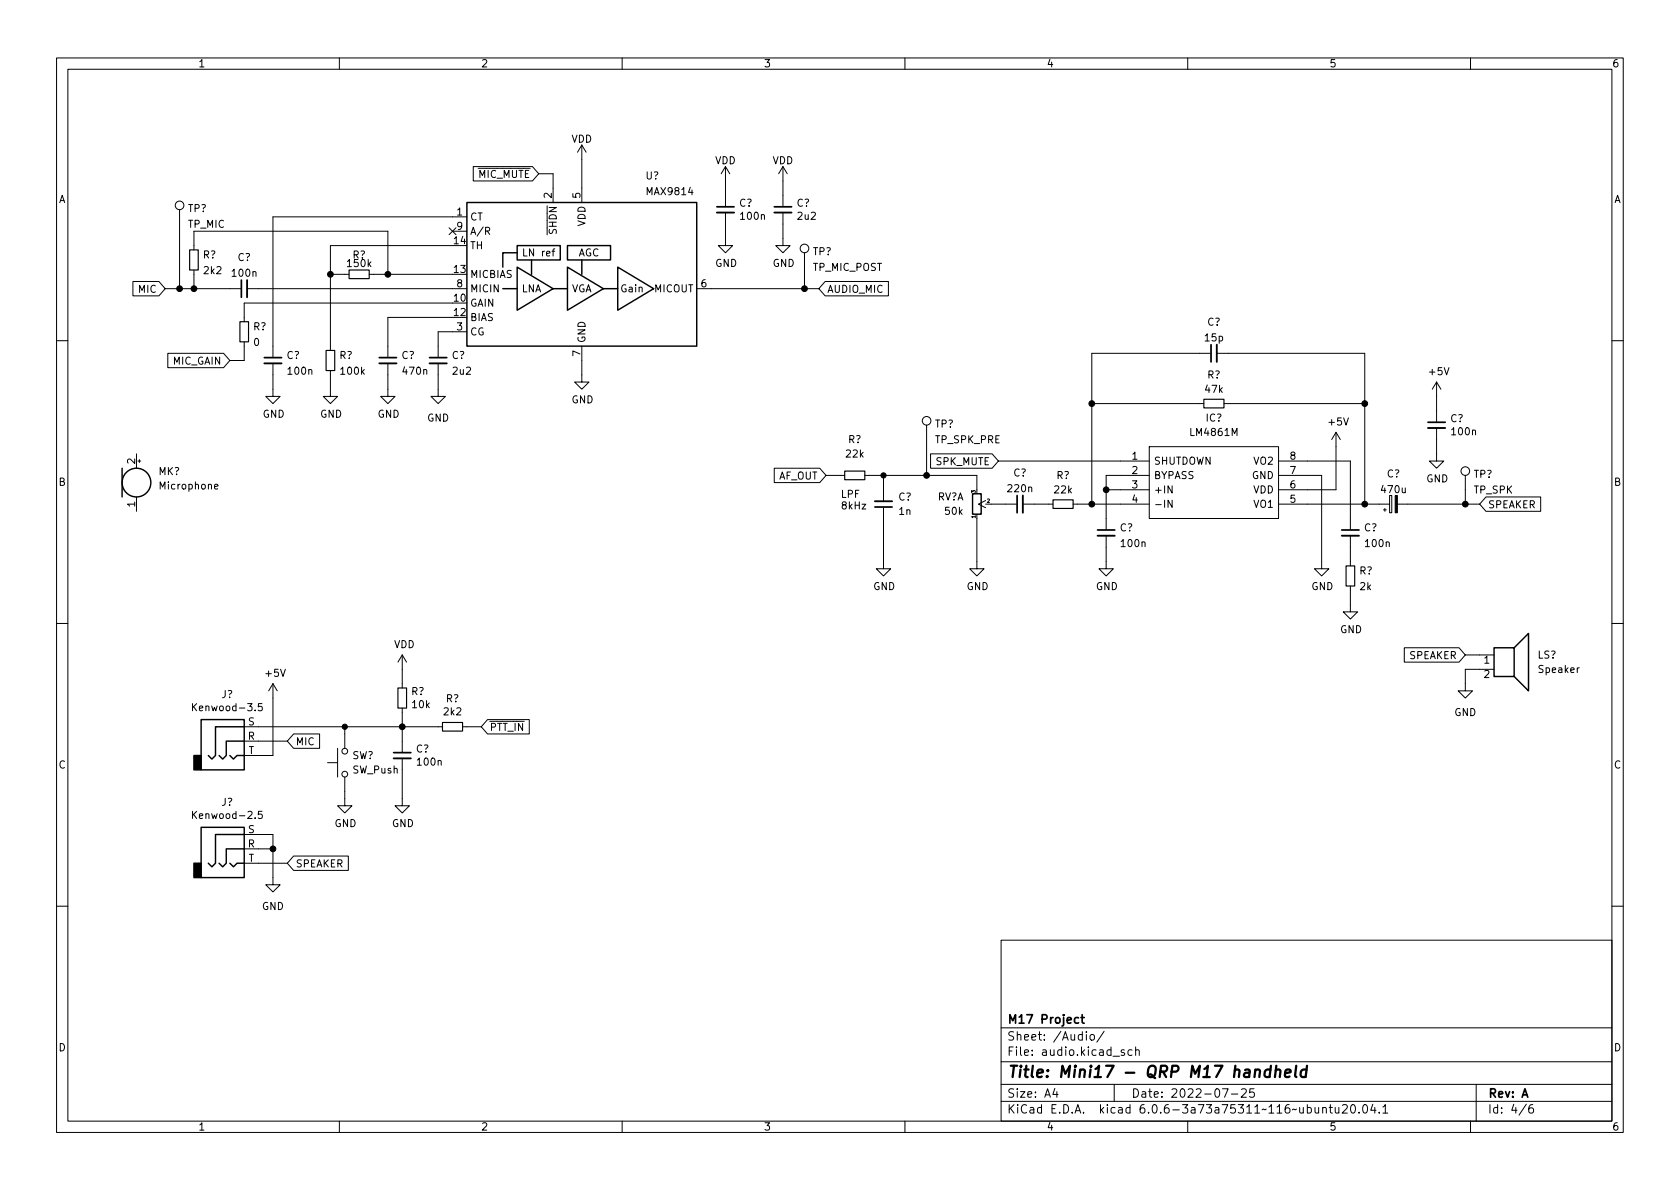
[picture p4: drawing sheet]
<svg xmlns="http://www.w3.org/2000/svg" width="297mm" height="210mm" viewBox="0 0 297 210" stroke-linecap="round" stroke-linejoin="round" font-family="sans-serif">
<g fill="none" stroke="#000" stroke-width=".18">
<path d="M10 10.2h277v190.1h-277zM12 12.2h273v186.1h-273zM60 10.2v2M110 10.2v2M160 10.2v2M210 10.2v2M260 10.2v2M31.7 37.1v13.9M82.5 38.3h-34.2v24.8M83.7 29.5h10.4l1.1 1.2-1.1 1.3h-10.4zM95.2 30.7h2.6v5.1M102.9 25.6l-.8 1.3"/>
<path d="M102.9 25.6v10.2M102.9 25.6l.7 1.3M128.3 37.6v5.8h1.2l-1.2 1.3-1.3-1.3h1.3M128.3 29.5l-.8 1.2M128.3 29.5v6.9M128.3 29.5l.7 1.2M138.4 37.6v5.8h1.3l-1.3 1.3-1.2-1.3h1.2M138.4 29.5l-.7 1.2M138.4 29.5v6.9M138.4 29.5l.8 1.2M23.5 49.8h4.6l1.1 1.2-1.1 1.3h-4.6zM29.2 51h13.3"/>
<path d="M34.3 44.2v-3.3h34.3v7.6M34.3 47.7v3.3M43.7 51h38.8M58.4 48.5h3.3M65.3 48.5h14.7M79.4 40.3l1.2 1.2M80 40.9h2.5M80 56.1h-11.4v7M80 43.4h-21.6v18.6M80 53.6h-36.8v3.3M80.6 40.3l-1.2 1.2M82.5 58.7h-5v4.4"/>
<path d="M85.9 40.9l.6-.1 .1-.2-.1-.3-.6-.1v1.3M86.2 40.9l.4 .6M123.2 51h21.6M142.2 44.7v6.3M145.9 49.8h11.2v2.5h-11.2l-1.1-1.3zM10 60.2h2M29.7 62.5h9.8l1.1 1.2-1.1 1.3h-9.8zM43.2 60.4v3.3h-2.6M48.3 64.3v5.8h1.2l-1.2 1.3-1.3-1.3h1.3M58.4 65.5v4.6h1.3l-1.3 1.3-1.3-1.3h1.3M68.6 64.3v5.8h1.2l-1.2 1.3-1.3-1.3h1.3M77.5 64.3v5.8h1.2l-1.2 1.3-1.3-1.3h1.3"/>
<path d="M102.9 61.2v6.4h1.2l-1.2 1.2-1.3-1.2h1.3M163.8 75.2v8.9M193 71.4h19.9M203.2 79h22.9v12.7h-22.9zM214 62.5h-21v26.6M215.1 62.5h26.2v26.6M216.4 71.4h24.9M236.2 76.4v10.2h-10.1M236.2 76.4l-.7 1.3M236.2 76.4l.8 1.3M254 75.7v5.8h1.3l-1.3 1.3-1.3-1.3h1.3M254 67.6v6.9"/>
<path d="M254 67.6l-.8 1.2M254 67.6l.8 1.2M285 60.2h2M24.1 80.3v2.5M24.1 87.9v2.5M24.4 81.5h.5M24.6 81.3v.5M37.9 86.1l.6-.2v-.2l-.4-.1-.2 .2 .1 .6h.5M136.9 82.8h8l1.1 1.3-1.1 1.2h-8zM146 84.1h3.4M152.9 84.1h19.8v2.5M156.2 89.8v10.8h1.3l-1.3 1.2-1.3-1.2h1.3"/>
<path d="M156.2 84.1v4.5M164.5 80.3h10.9l1.1 1.2-1.1 1.3h-10.9zM172.7 91.7v8.9h1.3l-1.3 1.2-1.3-1.2h1.3M174.3 88.5l-1.3 .6 1.3 .7M175.3 89.1h4.4M176.5 81.5h26.7M180.8 89.1h5.4M189.7 89.1h13.5M195.6 94.7v5.9h1.2l-1.2 1.2-1.3-1.2h1.3M195.6 86.6h7.6M203.2 84.1h-7.6v9.5M207.2 88.5v1.2l-.7-1.2v1.2"/>
<path d="M226.1 84.1h7.6v16.5h1.2l-1.2 1.2-1.3-1.2h1.3M226.1 81.5h12.7v12.1M226.1 89.1h19.6M238.8 94.7v5.4M244.6 90.2h.5M244.9 89.9v.5M245.7 87.6h.4v3.1h-.4zM247.1 89.1h14.5M259.1 84.1v5M262.7 87.9h9.7v2.5h-9.7l-1.1-1.3zM10 110.2h2M71.1 115.8v5.9"/>
<path d="M71.1 115.8l-.7 1.3M71.1 115.8l.8 1.3M238.8 103.6v4.6h1.2l-1.2 1.3-1.3-1.3h1.3M248.3 114.5h9.7l1.1 1.3-1.1 1.3h-9.7zM259.1 115.8h5.1M264.2 118.4h-5.1v3.8h1.2l-1.2 1.2-1.3-1.2h1.3M285 110.2h2M34 124.4v1.3M34.8 124.4l-.8 .7M43.2 131.1h7.6M43.2 128.5h35M46.3 124.4h-.6v.6l.1-.1 .5 .1 .1 .1-.1 .5-.2 .1-.4-.1"/>
<path d="M48.3 120.9v12.7h-5.1M48.3 120.9l-.8 1.3M48.3 120.9l.7 1.3M51.9 129.8h4.6v2.5h-4.6l-1.1-1.2zM57.9 134.9h1.8M59.7 132.3v5.1M61 137.4v5.1h1.2l-1.2 1.3-1.3-1.3h1.3M61 128.5v3.8M71.1 134.1v8.4h1.3l-1.3 1.3-1.3-1.3h1.3M71.1 125.2v7.8M81.8 128.5h3.3M86.2 127.2h7.4v2.6h-7.4l-1.1-1.3z"/>
<path d="M34 143.5v1.2M34.8 143.5l-.8 .7M43.2 147.6h5.1v8.9h1.2l-1.2 1.2-1.3-1.2h1.3M43.2 150.1h5.1M43.2 152.6h7.6M46.3 143.5h-.6v.6l.1-.1h.5l.1 .2-.1 .4-.2 .1-.4-.1M51.9 151.4h9.7v2.5h-9.7l-1.1-1.3zM10 160.2h2M177 166.3h108v32h-108zM285 160.2h2M60 198.3v2M110 198.3v2"/>
<path d="M160 198.3v2M177 194.8h108M177 191.8h108M177 187.8h108M177 181.8h108M186.5 192.5l-.4 1h1M186.9 193v1M192.1 182.4v.2M192.1 182.9v1M192.8 183.1l.2-.2 .4 .2 .1 .5-.1 .3h-.4l-.2-.1zM195.2 182.4l-1.3 1.9M197 191.8v3"/>
<path d="M198.8 185.7l-.4-.1-.2 .2 .1 .3 .5 .1v.4h-.6M200.1 185.7l-.4-.1-.3 .3v.4l.2 .3h.5M200.8 185.8l.2-.2 .4 .1v.9M200.8 185.1v1.5M210 198.3v2M216.1 192.5h1l-.6 1.5M217.7 193.5h1.2M219.5 192.7l.6-.2 .2 .2 .1 .3-1 1h1M221.7 192.5h-.7l-.1 .7 .2-.1 .5 .1 .2 .2-.1 .5-.2 .1-.6-.1M233.9 196l.2-.2 .3 .1 .1 .9M233.9 195.8v1M235 195.8h.6"/>
<path d="M235.2 195.3v1.3l.4 .2M236.1 195.8v1h.4l.2-.1M236.7 195.8v1M237.4 195.5l.5-.2 .2 .2 .1 .3-.9 1h.9M239 195.4l.1-.1a.81 .81 0 0 1 .6 .7 .81 .81 0 0 1-.3 .8h-.1a.81 .81 0 0 1-.6-.6 .81 .81 0 0 1 .3-.8zM240.3 196.7v.1M241.1 195.5l.2-.2a.81 .81 0 0 1 .6 .7 .81 .81 0 0 1-.3 .8h-.2a.81 .81 0 0 1-.3-1.3zM242.7 195.3l-.3 1h.9M243.1 195.8v1M243.9 196.7v.1M244.5 195.8l.4-.5v1.5M244.5 196.8h.9"/>
<path d="M260 198.3v2M261 191.8v6.5M269.9 195.3l-1.3 1.9M271 195.3a.6 .6 0 0 0-.7 .7v.5l.1 .3h.5l.2-.1 .1-.5-.2-.2-.4-.1-.3 .3"/>
<circle cx="31.7" cy="36.3" r=".76"/>
<circle cx="142.2" cy="43.9" r=".76"/>
<circle cx="163.8" cy="74.4" r=".76"/>
<circle cx="259.1" cy="83.3" r=".76"/>
<circle cx="61" cy="136.9" r=".51"/>
<circle cx="61" cy="132.8" r=".51"/>
</g>
<path d="M224.6 189.2a.66 .66 0 0 0-1 .3v.6l.1 .3 .2 .1 .6-.1M224.7 188.5l-.2 2M225.6 189.3a.49 .49 0 0 1 .8 .1l-.1 1.1M225.7 188.5l-.3 2M227.2 189.8l1-.2-.1-.4-.1-.1-.6 .1-.2 1 .2 .3 .6-.1M229.2 188.5l-.2 1.7 .2 .3M231 189.2a.66 .66 0 0 0-1 .3l-.1 .6 .2 .3 .2 .1 .6-.1M231.1 188.5l-.3 2" fill="none" stroke="#000" stroke-width=".4"/>
<g fill="none" stroke="#000" stroke-width=".3">
<path d="M126.7 36.6h3.1M136.9 36.6h3.1M42.7 49.5v3.1M46.7 63.2h3.1M67.1 63.2h3M75.9 63.2h3.1M214.1 61v3M252.5 74.7h3M154.7 89.7h3M179.8 87.6v3.1M194.1 93.7h3M237.2 93.7h3.1"/>
<path d="M69.6 133.1h3M191.1 179.9h.6M191.3 179.4v1.3l.4 .2M190.7 180l-.4-.1-.3 .3v.4l.1 .3h.6"/>
</g>
<g fill="none" stroke="#000" stroke-width=".25">
<path d="M82.5 35.8h40.7v25.4h-40.7zM88.9 51h2.5M91.4 43.4h7.7v2.6h-7.7zM91.4 44.7h-2.5v2.5M91.4 47.2l6.4 3.8-6.4 3.9zM94 46v2.5M97.8 51h2.5M100.3 43.4h7.6v2.6h-7.6zM100.3 47.2l6.4 3.8-6.4 3.9zM102.9 46v2.5M106.7 51h2.5M109.2 47.2l6.4 3.8-6.4 3.9z"/>
<path d="M21.6 82.8v5.1M172 87.3h1.5v3.6h-1.5zM264.2 114.5h3.5v5.1h-3.5zM267.7 114.5l2.6-2.5v10.2l-2.6-2.6M35.6 127.2h7.6v8.9h-7.6zM40.6 133.6l.7 .6 .6-.6h1.3M43.2 131.1h-3.2v2.5l-.6 .6-.7-.6M43.2 128.5h-5.1v5.1l-.6 .6-.7-.6M35.6 146.3h7.6v8.9h-7.6zM40.6 152.6l.7 .7 .6-.7h1.3M43.2 150.1h-3.2v2.5l-.6 .7-.7-.7M43.2 147.6h-5.1v5l-.6 .7-.7-.7"/>
<circle cx="24.1" cy="85.3" r="2.54"/>
</g>
<path d="M34.3 133.6h1.3v2.5h-1.3zM34.3 152.6h1.3v2.6h-1.3z" fill="#000" stroke="#000" stroke-width=".25"/>
<g fill="none" stroke="#000" stroke-width=".33">
<path d="M126.7 37.6h3.1M136.9 37.6h3.1M43.7 49.5v3.1M46.7 64.3h3.1M67.1 64.3h3M75.9 64.3h3.1M215.1 61v3M252.5 75.7h3M154.7 88.6h3M180.8 87.6v3.1M194.1 94.7h3M237.2 94.7h3.1"/>
<path d="M69.6 134.1h3"/>
</g>
<g fill="#000" stroke="#000" stroke-width=".18">
<path d="M246.7 87.6h.4v3.1h-.4z"/>
<circle cx="31.8" cy="51" r=".51"/>
<circle cx="34.3" cy="51" r=".51"/>
<circle cx="58.4" cy="48.5" r=".51"/>
<circle cx="68.6" cy="48.5" r=".51"/>
<circle cx="142.2" cy="51" r=".51"/>
<circle cx="193" cy="71.4" r=".51"/>
<circle cx="241.3" cy="71.4" r=".51"/>
<circle cx="156.2" cy="84.1" r=".46"/>
<circle cx="163.8" cy="84.1" r=".51"/>
<circle cx="193" cy="89.1" r=".51"/>
<circle cx="195.6" cy="86.6" r=".51"/>
<circle cx="241.3" cy="89.1" r=".51"/>
<circle cx="259.1" cy="89.1" r=".51"/>
<circle cx="61" cy="128.5" r=".46"/>
<circle cx="71.1" cy="128.5" r=".51"/>
<circle cx="48.3" cy="150.1" r=".51"/>
</g>
<path d="M33.5 44.2h1.6v3.5h-1.6zM42.4 56.9h1.5v3.5h-1.5zM61.7 47.7h3.6v1.6h-3.6zM57.7 62h1.5v3.5h-1.5zM212.9 70.6h3.5v1.5h-3.5zM149.4 83.3h3.5v1.5h-3.5zM186.2 88.4h3.5v1.5h-3.5zM238 100.1h1.5v3.5h-1.5zM70.4 121.7h1.5v3.5h-1.5zM78.2 127.8h3.6v1.5h-3.6z" fill="none" stroke="#000" stroke-width=".2"/>
<text font-size="2.8" x="178" y="190.6">Title: Mini17 - QRP M17 handheld</text>
<g font-size="2.1">
<text x="178" y="184">Sheet: /Audio/</text>
<text x="178" y="181">M17 Project</text>
<text x="178" y="186.7">File: audio.kicad_sch</text>
<text x="178" y="196.9">KiCad E.D.A. kicad 6.0.6-3a73a75311~116~ubuntu20.04.1</text>
<text x="178" y="194.1">Size: A4</text>
<text x="200" y="194.1">Date: 2022-07-25</text>
<text x="263" y="194.1">Rev: A</text>
<text x="263" y="196.9">Id: 4/6</text>
</g>
<g font-size="1.8">
<text x="35" y="11.9">1</text>
<text x="85" y="11.9">2</text>
<text x="135" y="11.9">3</text>
<text x="185" y="11.9">4</text>
<text x="235" y="11.9">5</text>
<text x="285" y="11.9">6</text>
<text x="101" y="25.2">VDD</text>
<text x="126.4" y="29">VDD</text>
<text x="136.6" y="29">VDD</text>
<text x="10.3" y="35.9">A</text>
<text x="83.2" y="31.5">~{MIC_MUTE}</text>
<text x="97.5" y="35" transform="rotate(-90 97.5 35)">2</text>
<text x="102.6" y="35" transform="rotate(-90 102.6 35)">5</text>
<text x="114.2" y="31.7">U?</text>
<text x="114.5" y="34.5">MAX9814</text>
<text x="285.3" y="35.9">A</text>
<text x="33.2" y="37.5">TP?</text>
<text x="33.2" y="40.3">TP_MIC</text>
<text x="80.8" y="38.1">1</text>
<text x="80.8" y="40.6">9</text>
<text x="83.1" y="39">CT</text>
<text x="83.1" y="41.5">A/R</text>
<text x="103.5" y="40.1" transform="rotate(-90 103.5 40.1)">VDD</text>
<text x="130.7" y="36.5">C?</text>
<text x="131.1" y="38.9">100n</text>
<text x="140.8" y="36.5">C?</text>
<text x="141.1" y="38.9">2u2</text>
<text x="35.9" y="45.7">R?</text>
<text x="42" y="46.2">C?</text>
<text x="61.5" y="47.2">150k</text>
<text x="62.3" y="45.7">R?</text>
<text x="80.3" y="43.2">14</text>
<text x="83.1" y="44.1">TH</text>
<text x="92.7" y="45.3">LN ref</text>
<text x="98.4" y="42.7" transform="rotate(-90 98.4 42.7)">~{SHDN}</text>
<text x="102.2" y="45.3">AGC</text>
<text x="126.4" y="47.2">GND</text>
<text x="136.6" y="47.2">GND</text>
<text x="143.7" y="45.1">TP?</text>
<text x="143.7" y="47.9">TP_MIC_POST</text>
<text x="24.5" y="51.8">MIC</text>
<text x="36.1" y="48.5">2k2</text>
<text x="41.2" y="48.9">100n</text>
<text x="80.3" y="53.3">10</text>
<text x="80.3" y="48.3">13</text>
<text x="80.8" y="50.8">8</text>
<text x="83.1" y="49.1">MICBIAS</text>
<text x="83.1" y="51.7">MICIN</text>
<text x="92.2" y="51.7">LNA</text>
<text x="101" y="51.7">VGA</text>
<text x="109.8" y="51.7">Gain</text>
<text x="115.7" y="51.7">MICOUT</text>
<text x="124" y="50.8">6</text>
<text x="146.2" y="51.8">AUDIO_MIC</text>
<text x="44.8" y="58.4">R?</text>
<text x="80.3" y="55.9">12</text>
<text x="80.8" y="58.4">3</text>
<text x="83.1" y="54.2">GAIN</text>
<text x="83.1" y="56.8">BIAS</text>
<text x="83.1" y="59.3">CG</text>
<text x="213.5" y="57.6">C?</text>
<text x="30.6" y="64.5">MIC_GAIN</text>
<text x="44.9" y="61.2">0</text>
<text x="50.7" y="63.5">C?</text>
<text x="60" y="63.5">R?</text>
<text x="71" y="63.5">C?</text>
<text x="79.9" y="63.5">C?</text>
<text x="102.6" y="63" transform="rotate(-90 102.6 63)">7</text>
<text x="103.5" y="60.7" transform="rotate(-90 103.5 60.7)">GND</text>
<text x="213.1" y="60.4">15p</text>
<text x="51" y="66.2">100n</text>
<text x="60.4" y="66.2">100k</text>
<text x="71.4" y="66.2">470n</text>
<text x="80.1" y="66.2">2u2</text>
<text x="101" y="71.3">GND</text>
<text x="213.2" y="69.5">47k</text>
<text x="213.5" y="66.9">R?</text>
<text x="252.8" y="66.3">+5V</text>
<text x="46.4" y="73.9">GND</text>
<text x="56.6" y="73.9">GND</text>
<text x="66.7" y="73.9">GND</text>
<text x="75.5" y="74.5">GND</text>
<text x="165.3" y="75.6">TP?</text>
<text x="210.6" y="77.1">LM4861M</text>
<text x="213.2" y="74.5">IC?</text>
<text x="235" y="75.2">+5V</text>
<text x="256.4" y="74.6">C?</text>
<text x="256.8" y="77">100n</text>
<text x="23.9" y="82" transform="rotate(-90 23.9 82)">2</text>
<text x="149.7" y="80.9">22k</text>
<text x="150" y="78.4">R?</text>
<text x="165.4" y="78.4">TP_SPK_PRE</text>
<text x="165.5" y="82.3">SPK_MUTE</text>
<text x="200.2" y="81.3">1</text>
<text x="200.2" y="83.8">2</text>
<text x="204" y="82.2">SHUTDOWN</text>
<text x="221.8" y="82.2">VO2</text>
<text x="228.1" y="83.8">7</text>
<text x="228.1" y="81.3">8</text>
<text x="10.3" y="85.9">B</text>
<text x="23.9" y="89.6" transform="rotate(-90 23.9 89.6)">1</text>
<text x="28" y="84">MK?</text>
<text x="28.4" y="86.5">Microphone</text>
<text x="137.5" y="84.8">AF_OUT</text>
<text x="148.6" y="88">LPF</text>
<text x="158.8" y="88.5">C?</text>
<text x="165.7" y="88.5">RV?A</text>
<text x="178.3" y="87">220n</text>
<text x="179.2" y="84.3">C?</text>
<text x="186.5" y="87.2">22k</text>
<text x="186.8" y="84.7">R?</text>
<text x="200.2" y="86.4">3</text>
<text x="200.2" y="88.9">4</text>
<text x="204" y="84.7">BYPASS</text>
<text x="204" y="87.2">+IN</text>
<text x="204" y="89.8">-IN</text>
<text x="221.4" y="84.7">GND</text>
<text x="221.6" y="87.2">VDD</text>
<text x="221.8" y="89.8">VO1</text>
<text x="228.1" y="88.9">5</text>
<text x="228.1" y="86.4">6</text>
<text x="244.4" y="87.2">470u</text>
<text x="245.2" y="84.4">C?</text>
<text x="252.2" y="85.3">GND</text>
<text x="260.5" y="84.5">TP?</text>
<text x="260.6" y="87.3">TP_SPK</text>
<text x="263.1" y="89.9">SPEAKER</text>
<text x="285.3" y="85.9">B</text>
<text x="148.6" y="90.1">8kHz</text>
<text x="159" y="91">1n</text>
<text x="167.2" y="91">50k</text>
<text x="198" y="94">C?</text>
<text x="241.2" y="94">C?</text>
<text x="198.4" y="96.7">100n</text>
<text x="240.3" y="101.6">R?</text>
<text x="241.5" y="96.7">100n</text>
<text x="154.4" y="104.3">GND</text>
<text x="170.9" y="104.3">GND</text>
<text x="193.7" y="104.3">GND</text>
<text x="231.8" y="104.3">GND</text>
<text x="240.5" y="104.3">2k</text>
<text x="236.9" y="112">GND</text>
<text x="47" y="119.7">+5V</text>
<text x="69.6" y="114.6">VDD</text>
<text x="249.1" y="116.5">SPEAKER</text>
<text x="262.4" y="117.3">1</text>
<text x="262.4" y="119.9">2</text>
<text x="271.9" y="116.5">LS?</text>
<text x="272.2" y="119">Speaker</text>
<text x="34.7" y="125.7">Kenwood-3.5</text>
<text x="39.2" y="123.4">J?</text>
<text x="72.7" y="122.9">R?</text>
<text x="72.9" y="125.2">10k</text>
<text x="78.8" y="124.2">R?</text>
<text x="43.8" y="130.8">R</text>
<text x="43.9" y="128.3">S</text>
<text x="52.2" y="131.8">MIC</text>
<text x="78.5" y="126.5">2k2</text>
<text x="86.5" y="129.2">~{PTT_IN}</text>
<text x="257.1" y="126.6">GND</text>
<text x="10.3" y="135.9">C</text>
<text x="43.9" y="133.3">T</text>
<text x="62.2" y="134.2">SW?</text>
<text x="62.3" y="136.8">SW_Push</text>
<text x="73.5" y="133.1">C?</text>
<text x="73.9" y="135.4">100n</text>
<text x="285.3" y="135.9">C</text>
<text x="39.2" y="142.5">J?</text>
<text x="34.7" y="144.8">Kenwood-2.5</text>
<text x="43.8" y="149.9">R</text>
<text x="43.9" y="147.3">S</text>
<text x="59.1" y="146.2">GND</text>
<text x="69.3" y="146.2">GND</text>
<text x="43.9" y="152.4">T</text>
<text x="52.2" y="153.4">SPEAKER</text>
<text x="46.3" y="160.9">GND</text>
<text x="10.3" y="185.9">D</text>
<text x="285.3" y="185.9">D</text>
<text x="35" y="199.9">1</text>
<text x="85" y="199.9">2</text>
<text x="135" y="199.9">3</text>
<text x="185" y="199.9">4</text>
<text x="235" y="199.9">5</text>
<text x="285" y="199.9">6</text>
</g>
<g font-size=".9">
<text x="172.5" y="87.2" transform="rotate(-90 172.5 87.2)">3</text>
<text x="174.5" y="88.9">2</text>
<text x="172.5" y="91.6" transform="rotate(-90 172.5 91.6)">1</text>
</g>
</svg>
